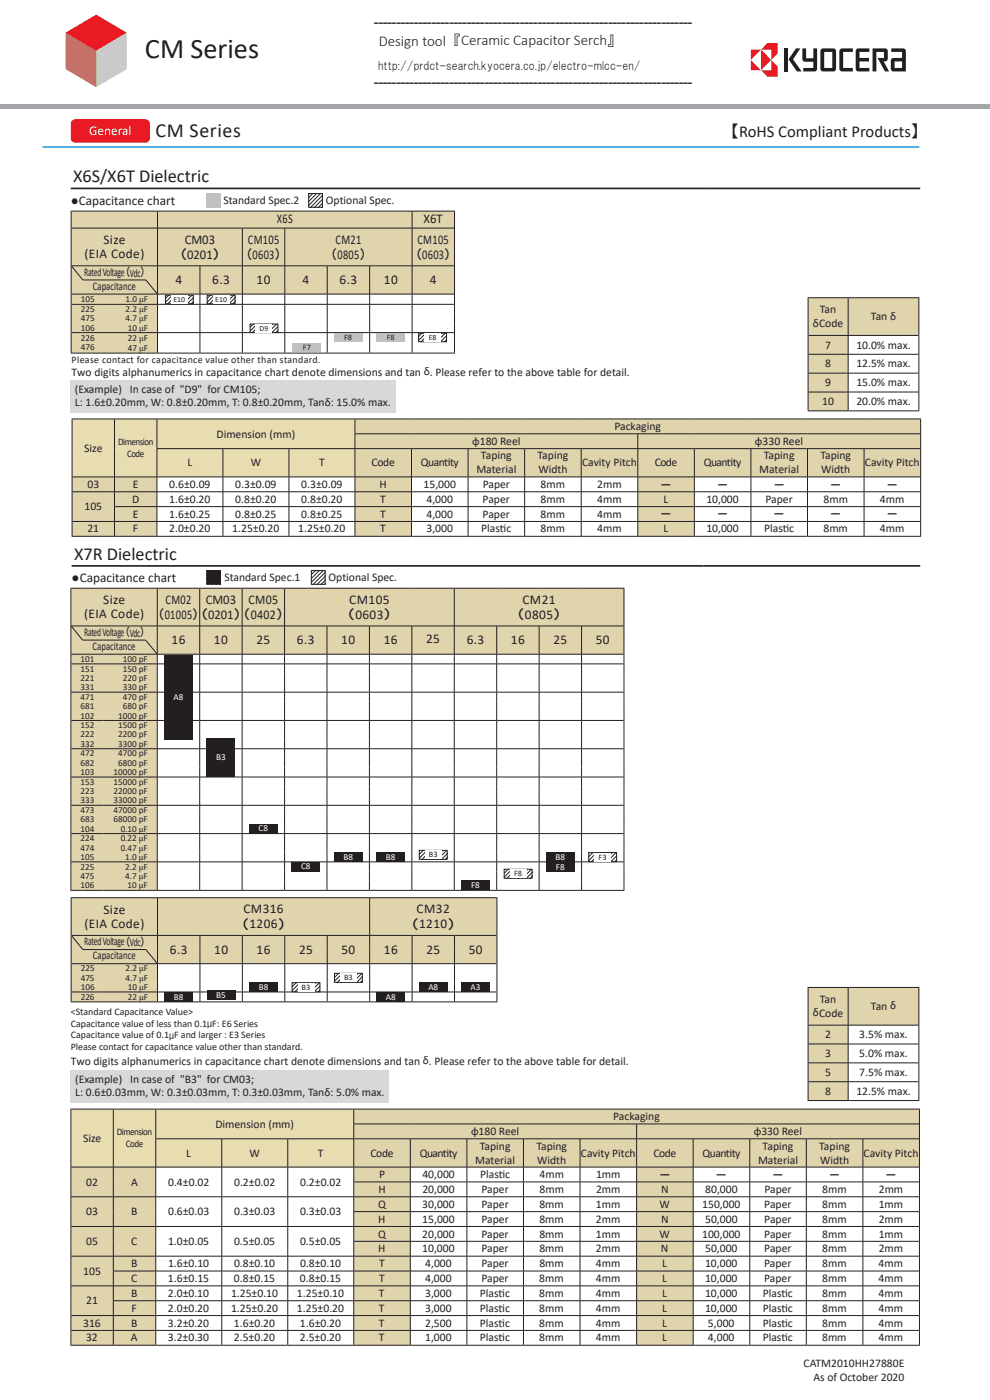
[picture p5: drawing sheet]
<svg xmlns="http://www.w3.org/2000/svg" width="210mm" height="297mm" viewBox="0 0 210 297" stroke-linecap="round" stroke-linejoin="round" font-family="sans-serif">
<path d="M-.1 22h209.3v1h-209.3z" fill="#a4a5a9"/>
<path d="M20.4 3.1l6.5 3.8-6.5 3.9z" fill="#e51713"/>
<g fill="#c8c9ca">
<path d="M20.4 10.8l6.5-3.9v7.8z"/>
<path d="M20.4 10.8l6.5 3.9-6.5 3.8z"/>
</g>
<path d="M13.9 6.9l6.5-3.8v7.7z" fill="#e60022"/>
<g fill="#e71b18">
<path d="M13.9 6.9l6.5 3.9-6.5 3.9z"/>
<path d="M13.9 14.7l6.5-3.9v7.7z"/>
</g>
<g fill="#231f20">
<path d="M166.4 10.3h.8v4.9h-.8z"/>
<path d="M168.8 10.3h1l-1.6 2.3 1.9 2.6h-1.1l-1.7-2.6z"/>
<path d="M185.1 10.3h2.9l.3 .5v1.6a.66 .66 0 0 1-.9 .6l1.2 2.2h-.9l-1.5-2.9h1.3v-1.3h-1.6v4.2h-.8z"/>
<path d="M181.8 10.3h2.6v.7h-2.1v1.3h2v.7h-2v1.4h2.1v.8h-2.3l-.5-.3-.1-4.1z"/>
<path d="M178.3 10.3h2.6v.7h-2v3.4h2v.8h-2.3l-.5-.3-.1-4.1z"/>
<path d="M170.2 10.3h.8v2.1h1.5v-2.1h.8v4.3l-.2 .5-2.7 .1v-.8h2.1v-1.3h-1.7l-.5-.3z"/>
<path d="M189.1 10.3v.7h2.3v1.3h-1.9l-.5 .3v2.3l.5 .3h2.7l-.1-4.6-.5-.3zM189.8 13h1.6v1.4h-1.6z"/>
<path d="M174.3 10.3h2.5l.5 .3v4l-.2 .5-2.5 .1-.5-.3-.1-4.1zM174.8 11v3.4h1.7v-3.4z"/>
</g>
<g fill="#e41d2f">
<path d="M159.3 10.5h2.1l-2.1 2.2z"/>
<path d="M159.3 12.7l2.1 2.2h-2.1z"/>
<path d="M161.4 10.5l2.2 2.2-2.2 2.2z"/>
<path d="M162.8 9.1h2.2v2.2l-1.4 1.4v-2.2h-2.2z"/>
<path d="M163.6 12.7l1.4 1.4v2.2h-2.2l-1.4-1.4h2.2z"/>
</g>
<path d="M209.2 22h.9v1h-.9z" fill="#a4a5a9"/>
<path d="M164.1 287.8h28.7v6.3h-28.7z" fill="#d8d8d8"/>
<g fill="#e0d4ad">
<path d="M15 124.8h18.4v8h-18.4zM33.4 124.8h9v8h-9zM42.4 124.8h9v8h-9zM51.4 124.8h9v8h-9zM60.4 124.8h36v8h-36zM96.4 124.8h36v8h-36zM33.4 132.8h9v6h-9zM42.4 132.8h9v6h-9zM51.4 132.8h9v6h-9zM60.4 132.8h9v6h-9zM69.4 132.8h9v6h-9zM78.4 132.8h9v6h-9zM87.4 132.8h9v6h-9zM96.4 132.8h9v6h-9zM105.4 132.8h9v6h-9zM114.4 132.8h9v6h-9zM123.4 132.8h9v6h-9zM15 138.8h7v2h-7zM22 138.8h11.4v2h-11.4zM15 140.8h7v2h-7zM22 140.8h11.4v2h-11.4zM15 142.8h7v2h-7zM22 142.8h11.4v2h-11.4zM15 144.8h7v2h-7zM22 144.8h11.4v2h-11.4zM15 146.8h7v2h-7zM22 146.8h11.4v2h-11.4zM15 148.8h7v2h-7zM22 148.8h11.4v2h-11.4zM15 150.8h7v2h-7zM22 150.8h11.4v2h-11.4zM15 152.8h7v2h-7zM22 152.8h11.4v2h-11.4zM15 154.8h7v2h-7zM22 154.8h11.4v2h-11.4zM15 156.8h7v2h-7zM22 156.8h11.4v2h-11.4zM15 158.8h7v2h-7zM22 158.8h11.4v2h-11.4zM15 160.8h7v2h-7zM22 160.8h11.4v2h-11.4zM15 162.8h7v2h-7zM22 162.8h11.4v2h-11.4zM15 164.8h7v2h-7zM22 164.8h11.4v2h-11.4zM15 166.8h7v2h-7zM22 166.8h11.4v2h-11.4zM15 168.8h7v2h-7zM22 168.8h11.4v2h-11.4zM15 170.8h7v2h-7zM22 170.8h11.4v2h-11.4zM15 172.8h7v2h-7zM22 172.8h11.4v2h-11.4zM15 174.8h7v2h-7zM22 174.8h11.4v2h-11.4zM15 176.8h7v2h-7zM22 176.8h11.4v2h-11.4zM15 178.8h7v2h-7zM22 178.8h11.4v2h-11.4zM15 180.8h7v2h-7zM22 180.8h11.4v2h-11.4zM15 182.8h7v2h-7zM22 182.8h11.4v2h-11.4zM15 184.8h7v2h-7zM22 184.8h11.4v2h-11.4zM15 186.8h7v2.1h-7zM22 186.8h11.4v2.1h-11.4z"/>
<path d="M15 132.8h2.5v3h-2.5zM17.5 132.8h13.4v3h-13.4zM30.9 132.8h2.5v3h-2.5zM15 135.8h2.5v3h-2.5zM17.5 135.8h13.4v3h-13.4zM30.9 135.8h2.5v3h-2.5z"/>
</g>
<g fill="none" stroke="#231f20" stroke-width=".21">
<path d="M15 124.8h117.5M15 124.9v63.9M15.1 132.8h117.2M15.1 138.8h117.2M15.1 132.8l2.4 3h13.4l2.4 2.9M33.4 124.9v7.8M33.4 132.8v5.9M33.4 138.8v2M42.4 124.9v7.8M42.4 132.8v5.9M42.4 138.8v2M51.4 124.9v7.8"/>
<path d="M51.4 132.8v5.9M51.4 138.8v2M60.4 124.9v7.8M60.4 132.8v5.9M60.4 138.8v2M69.4 132.8v5.9M69.4 138.8v2M78.4 132.8v5.9M78.4 138.8v2M87.4 132.8v5.9M87.4 138.8v2M96.4 124.9v7.8"/>
<path d="M96.4 132.8v5.9M96.4 138.8v2M105.4 132.8v5.9M105.4 138.8v2M114.4 132.8v5.9M114.4 138.8v2M123.4 132.8v5.9M123.4 138.8v2M132.4 124.9v63.9M15.1 140.8h117.2M15.1 146.8h117.2M15.1 152.8h117.2"/>
<path d="M15.1 158.8h117.2M33.4 140.9v5.9M33.4 146.9v5.9M33.4 152.9v5.9M33.4 158.9v5.9M42.4 140.9v5.9M42.4 146.9v5.9M42.4 152.9v5.9M42.4 158.9v5.9M51.4 140.9v5.9M51.4 146.9v5.9M51.4 152.9v5.9"/>
<path d="M51.4 158.9v5.9M60.4 140.9v5.9M60.4 146.9v5.9M60.4 152.9v5.9M60.4 158.9v5.9M69.4 140.9v5.9M69.4 146.9v5.9M69.4 152.9v5.9M69.4 158.9v5.9M78.4 140.9v5.9M78.4 146.9v5.9M78.4 152.9v5.9"/>
<path d="M78.4 158.9v5.9M87.4 140.9v5.9M87.4 146.9v5.9M87.4 152.9v5.9M87.4 158.9v5.9M96.4 140.9v5.9M96.4 146.9v5.9M96.4 152.9v5.9M96.4 158.9v5.9M105.4 140.9v5.9M105.4 146.9v5.9M105.4 152.9v5.9"/>
<path d="M105.4 158.9v5.9M114.4 140.9v5.9M114.4 146.9v5.9M114.4 152.9v5.9M114.4 158.9v5.9M123.4 140.9v5.9M123.4 146.9v5.9M123.4 152.9v5.9M123.4 158.9v5.9M15.1 164.8h117.2M15.1 170.8h117.2M15.1 176.8h117.2"/>
<path d="M33.4 164.9v5.9M33.4 170.9v5.9M33.4 176.9v5.9M42.4 164.9v5.9M42.4 170.9v5.9M42.4 176.9v5.9M51.4 164.9v5.9M51.4 170.9v5.9M51.4 176.9v5.9M60.4 164.9v5.9M60.4 170.9v5.9M60.4 176.9v5.9"/>
<path d="M69.4 164.9v5.9M69.4 170.9v5.9M69.4 176.9v5.9M78.4 164.9v5.9M78.4 170.9v5.9M78.4 176.9v5.9M87.4 164.9v5.9M87.4 170.9v5.9M87.4 176.9v5.9M96.4 164.9v5.9M96.4 170.9v5.9M96.4 176.9v5.9"/>
<path d="M105.4 164.9v5.9M105.4 170.9v5.9M105.4 176.9v5.9M114.4 164.9v5.9M114.4 170.9v5.9M114.4 176.9v5.9M123.4 164.9v5.9M123.4 170.9v5.9M123.4 176.9v5.9M15 188.9h117.5M15.1 182.8h117.2M33.4 182.9v5.9"/>
<path d="M42.4 182.9v5.9M51.4 182.9v5.9M60.4 182.9v5.9M69.4 182.9v5.9M78.4 182.9v5.9M87.4 182.9v5.9M96.4 182.9v5.9M105.4 182.9v5.9M114.4 182.9v5.9M123.4 182.9v5.9"/>
</g>
<g fill="#231f20">
<path d="M34.9 138.9h6v17.9h-6z"/>
<path d="M43.9 156.6h6v8.2h-6z"/>
<path d="M52.9 174.8h6v2h-6z"/>
<path d="M70.9 180.8h6v2h-6z"/>
<path d="M79.9 180.8h6v2h-6z"/>
<path d="M115.9 180.8h6v2h-6z"/>
</g>
<path d="M124.9 180.9h5.9v1.9h-5.9z" fill="#fff"/>
<path d="M124.9 180.9h5.9v1.9h-5.9zM125 180.8l-.2 .1M125.8 180.8l-1 1M126.6 180.8l-1.8 1.8M127.4 180.8l-2 2M128.3 180.8l-2.1 2M129.1 180.8l-2 2M129.9 180.8l-2 2M130.7 180.8l-2 2M130.8 181.5l-1.3 1.3M130.8 182.4l-.4 .4" fill="none" stroke="#231f20" stroke-width=".21"/>
<path d="M126.1 180.9h3.5v1.8h-3.5z" fill="#fff"/>
<g fill="#231f20">
<path d="M61.9 182.8h6v2h-6z"/>
<path d="M115.9 182.9h6v2h-6z"/>
<path d="M97.9 186.8h6v2h-6z"/>
</g>
<g fill="#e0d4ad">
<path d="M15.1 190.4h18.3v8h-18.3zM33.4 190.4h45v8h-45zM78.4 190.4h27v8h-27zM33.4 198.4h9v6h-9zM42.4 198.4h9v6h-9zM51.4 198.4h9v6h-9zM60.4 198.4h9v6h-9zM69.4 198.4h9v6h-9zM78.4 198.4h9v6h-9zM87.4 198.4h9v6h-9zM96.4 198.4h9v6h-9zM15.1 204.4h6.9v2h-6.9zM22 204.4h11.4v2h-11.4zM15.1 206.4h6.9v2h-6.9zM22 206.4h11.4v2h-11.4zM15.1 208.4h6.9v2h-6.9zM22 208.4h11.4v2h-11.4zM15.1 210.4h6.9v2.1h-6.9zM22 210.4h11.4v2.1h-11.4z"/>
<path d="M15.1 198.4h2.5v3h-2.5zM17.6 198.4h13.3v3h-13.3zM30.9 198.4h2.5v3h-2.5zM15.1 201.4h2.5v3h-2.5zM17.6 201.4h13.3v3h-13.3zM30.9 201.4h2.5v3h-2.5z"/>
</g>
<g fill="none" stroke="#231f20" stroke-width=".21">
<path d="M15 190.4h90.5M15.1 190.5v22M15.2 198.4h90.1M15.2 198.5l2.4 2.9h13.3l2.5 3M33.4 190.5v7.9M33.4 198.5v5.9M42.4 198.5v5.9M51.4 198.5v5.9M60.4 198.5v5.9M69.4 198.5v5.9M78.4 190.5v7.9M78.4 198.5v5.9"/>
<path d="M87.4 198.5v5.9M96.4 198.5v5.9M105.4 190.5v22M15 212.5h90.5M15.2 204.4h90.1M15.2 210.4h90.1M33.4 204.5v5.9M33.4 210.5v2M42.4 204.5v5.9M42.4 210.5v2M51.4 204.5v5.9M51.4 210.5v2"/>
<path d="M60.4 204.5v5.9M60.4 210.5v2M69.4 204.5v5.9M69.4 210.5v2M78.4 204.5v5.9M78.4 210.5v2M87.4 204.5v5.9M87.4 210.5v2M96.4 204.5v5.9M96.4 210.5v2"/>
</g>
<path d="M71 206.5h5.9v1.9h-5.9z" fill="#fff"/>
<path d="M71 206.5h5.9v1.9h-5.9zM71 206.4l-.1 .2M71.9 206.4l-1 1M72.7 206.4l-1.8 1.8M73.5 206.4l-2 2M74.3 206.4l-2 2M75.2 206.4l-2.1 2M76 206.4l-2 2M76.8 206.4l-2 2M76.9 207.2l-1.3 1.2M76.9 208l-.5 .4" fill="none" stroke="#231f20" stroke-width=".21"/>
<path d="M72.2 206.5h3.5v1.8h-3.5z" fill="#fff"/>
<path d="M52.9 208.4h6v2h-6z" fill="#231f20"/>
<path d="M62 208.5h5.9v1.9h-5.9z" fill="#fff"/>
<path d="M62 208.5h5.9v1.9h-5.9zM62 208.4l-.1 .2M62.9 208.4l-1 1M63.7 208.4l-1.8 1.8M64.5 208.4l-2 2M65.3 208.4l-2 2M66.2 208.4l-2.1 2M67 208.4l-2 2M67.8 208.4l-2 2M67.9 209.1l-1.3 1.3M67.9 210l-.5 .4" fill="none" stroke="#231f20" stroke-width=".21"/>
<path d="M63.2 208.5h3.5v1.8h-3.5z" fill="#fff"/>
<g fill="#231f20">
<path d="M88.9 208.4h6v2h-6z"/>
<path d="M97.9 208.4h6v2h-6z"/>
<path d="M34.9 210.6h6v2h-6z"/>
<path d="M79.9 210.5h6v2h-6z"/>
</g>
<g fill="#e0d4ad">
<path d="M171.4 209.5h8.5v8h-8.5zM179.9 209.5h15v8h-15z"/>
<path d="M171.4 217.5h8.5v4h-8.5zM171.4 221.5h8.5v4h-8.5zM171.4 225.5h8.5v4h-8.5zM171.4 229.5h8.5v4h-8.5z"/>
</g>
<g fill="none" stroke="#231f20" stroke-width=".21">
<path d="M171.3 209.5h23.7M171.4 209.6v23.8M171.5 217.5h23.3M179.9 209.6v7.8M179.9 217.5v3.9M194.9 209.6v23.8M171.3 233.5h23.7M171.5 221.5h23.3M171.5 225.5h23.3M171.5 229.5h23.3M179.9 221.5v3.9M179.9 225.5v3.9"/>
<path d="M179.9 229.5v3.9"/>
</g>
<path d="M15.2 120.1h180" fill="none" stroke="#231f20" stroke-width=".35"/>
<path d="M9 31.2h186" fill="none" stroke="#48ace0" stroke-width=".4"/>
<path d="M15.3 25.6l.7-.3h14.8a1 1 0 0 1 1 1v3a1 1 0 0 1-1 1h-14.8a1 1 0 0 1-1-1v-3z" fill="#ee1d23"/>
<g fill="#e7ddb1">
<path d="M15 235.3h9v12.3h-9zM24 235.3h9v12.3h-9z"/>
<path d="M33 235.3h42v6.3h-42zM33 241.6h14v6h-14zM47 241.6h14v6h-14zM61 241.6h14v6h-14z"/>
</g>
<path d="M75 235.3h120v3.1h-120zM75 238.4h60v3.2h-60zM135 238.4h60v3.2h-60zM75 241.6h12v6h-12zM87 241.6h12v6h-12zM99 241.6h12v6h-12zM111 241.6h12v6h-12zM123 241.6h12v6h-12zM135 241.6h12v6h-12zM147 241.6h12v6h-12zM159 241.6h12v6h-12zM171 241.6h12v6h-12zM183 241.6h12v6h-12zM15 247.6h9v6.3h-9zM24 247.6h9v6.3h-9zM75 247.6h12v3.1h-12zM135 247.6h12v3.1h-12zM75 250.7h12v3.2h-12zM135 250.7h12v3.2h-12zM15 253.9h9v6.3h-9zM24 253.9h9v6.3h-9zM75 253.9h12v3.1h-12zM135 253.9h12v3.1h-12zM75 257h12v3.2h-12zM135 257h12v3.2h-12zM15 260.2h9v6.3h-9zM24 260.2h9v6.3h-9zM75 260.2h12v3.1h-12zM135 260.2h12v3.1h-12zM75 263.3h12v3.2h-12zM135 263.3h12v3.2h-12zM15 266.5h9v6.3h-9zM24 266.5h9v3.1h-9zM75 266.5h12v3.1h-12zM135 266.5h12v3.1h-12zM24 269.6h9v3.2h-9zM75 269.6h12v3.2h-12zM135 269.6h12v3.2h-12zM15 272.8h9v6.3h-9zM24 272.8h9v3.1h-9zM75 272.8h12v3.1h-12zM135 272.8h12v3.1h-12zM24 275.9h9v3.2h-9zM75 275.9h12v3.2h-12zM135 275.9h12v3.2h-12zM15 279.1h9v3.1h-9zM24 279.1h9v3.1h-9zM75 279.1h12v3.1h-12zM135 279.1h12v3.1h-12zM15 282.2h9v3.2h-9zM24 282.2h9v3.2h-9zM75 282.2h12v3.2h-12zM135 282.2h12v3.2h-12z" fill="#e0d4ad"/>
<path d="M33 247.6h14v6.3h-14zM47 247.6h14v6.3h-14zM61 247.6h14v6.3h-14zM33 253.9h14v6.3h-14zM47 253.9h14v6.3h-14zM61 253.9h14v6.3h-14zM33 260.2h14v6.3h-14zM47 260.2h14v6.3h-14zM61 260.2h14v6.3h-14zM33 266.5h14v3.1h-14zM47 266.5h14v3.1h-14zM61 266.5h14v3.1h-14zM33 269.6h14v3.2h-14zM47 269.6h14v3.2h-14zM61 269.6h14v3.2h-14zM33 272.8h14v3.1h-14zM47 272.8h14v3.1h-14zM61 272.8h14v3.1h-14zM33 275.9h14v3.2h-14zM47 275.9h14v3.2h-14zM61 275.9h14v3.2h-14zM33 279.1h14v3.1h-14zM47 279.1h14v3.1h-14zM61 279.1h14v3.1h-14zM33 282.2h14v3.2h-14zM47 282.2h14v3.2h-14zM61 282.2h14v3.2h-14z" fill="#fff"/>
<g fill="none" stroke="#231f20" stroke-width=".21">
<path d="M14.9 235.3h180.2M15 235.4v49.9M24 235.4v12.1M33 235.4v6.1M75 238.4h120M75 235.4v3M75 238.5v3M135 238.5v3M195 235.4v49.9M15.1 247.6h179.9M15.1 253.9h179.9M24 247.6v6.2"/>
<path d="M24 253.9v6.2M33 241.6h162M33 241.6v5.9M33 247.6v6.2M33 253.9v6.2M47 241.6v5.9M47 247.6v6.2M47 253.9v6.2M61 241.6v5.9M61 247.6v6.2M61 253.9v6.2M75 250.7h120"/>
<path d="M75 257h120M75 241.6v5.9M75 247.6v3.1M75 250.8v3M75 253.9v3.1M75 257.1v3M87 241.6v5.9M87 247.6v3.1M87 250.8v3M87 253.9v3.1M87 257.1v3M99 241.6v5.9"/>
<path d="M99 247.6v3.1M99 250.8v3M99 253.9v3.1M99 257.1v3M111 241.6v5.9M111 247.6v3.1M111 250.8v3M111 253.9v3.1M111 257.1v3M123 241.6v5.9M123 247.6v3.1M123 250.8v3"/>
<path d="M123 253.9v3.1M123 257.1v3M135 241.6v5.9M135 247.6v3.1M135 250.8v3M135 253.9v3.1M135 257.1v3M147 241.6v5.9M147 247.6v3.1M147 250.8v3M147 253.9v3.1M147 257.1v3"/>
<path d="M159 241.6v5.9M159 247.6v3.1M159 250.8v3M159 253.9v3.1M159 257.1v3M171 241.6v5.9M171 247.6v3.1M171 250.8v3M171 253.9v3.1M171 257.1v3M183 241.6v5.9M183 247.6v3.1"/>
<path d="M183 250.8v3M183 253.9v3.1M183 257.1v3M15.1 260.2h179.9M15.1 266.5h179.9M15.1 272.8h179.9M15.1 279.1h179.9M24 269.6h171M24 275.9h171M24 260.2v6.2M24 266.5v3.1M24 269.7v3"/>
<path d="M24 272.8v3.1M24 276v3M24 279.1v3.1M33 260.2v6.2M33 266.5v3.1M33 269.7v3M33 272.8v3.1M33 276v3M33 279.1v3.1M47 260.2v6.2M47 266.5v3.1M47 269.7v3"/>
<path d="M47 272.8v3.1M47 276v3M47 279.1v3.1M61 260.2v6.2M61 266.5v3.1M61 269.7v3M61 272.8v3.1M61 276v3M61 279.1v3.1M75 263.3h120M75 260.2v3.1M75 263.4v3"/>
<path d="M75 266.5v3.1M75 269.7v3M75 272.8v3.1M75 276v3M75 279.1v3.1M87 260.2v3.1M87 263.4v3M87 266.5v3.1M87 269.7v3M87 272.8v3.1M87 276v3M87 279.1v3.1"/>
<path d="M99 260.2v3.1M99 263.4v3M99 266.5v3.1M99 269.7v3M99 272.8v3.1M99 276v3M99 279.1v3.1M111 260.2v3.1M111 263.4v3M111 266.5v3.1M111 269.7v3M111 272.8v3.1"/>
<path d="M111 276v3M111 279.1v3.1M123 260.2v3.1M123 263.4v3M123 266.5v3.1M123 269.7v3M123 272.8v3.1M123 276v3M123 279.1v3.1M135 260.2v3.1M135 263.4v3M135 266.5v3.1"/>
<path d="M135 269.7v3M135 272.8v3.1M135 276v3M135 279.1v3.1M147 260.2v3.1M147 263.4v3M147 266.5v3.1M147 269.7v3M147 272.8v3.1M147 276v3M147 279.1v3.1M159 260.2v3.1"/>
<path d="M159 263.4v3M159 266.5v3.1M159 269.7v3M159 272.8v3.1M159 276v3M159 279.1v3.1M171 260.2v3.1M171 263.4v3M171 266.5v3.1M171 269.7v3M171 272.8v3.1M171 276v3"/>
<path d="M171 279.1v3.1M183 260.2v3.1M183 263.4v3M183 266.5v3.1M183 269.7v3M183 272.8v3.1M183 276v3M183 279.1v3.1M14.9 285.4h180.2M15.1 282.2h179.9M24 282.3v3M33 282.3v3"/>
<path d="M47 282.3v3M61 282.3v3M75 282.3v3M87 282.3v3M99 282.3v3M111 282.3v3M123 282.3v3M135 282.3v3M147 282.3v3M159 282.3v3M171 282.3v3M183 282.3v3"/>
</g>
<path d="M15 227h67.5v7h-67.5z" fill="#d8d8d8"/>
<path d="M66 121h3v3h-3zM66.1 121l-.1 .1M66.9 121l-.9 .9M67.8 121l-1.8 1.8M68.6 121l-2.6 2.6M69 121.4l-2.6 2.6M69 122.2l-1.8 1.8M69 123.1l-.9 .9M69 123.9l-.1 .1" fill="none" stroke="#231f20" stroke-width=".21"/>
<path d="M43.8 121h3v3h-3z" fill="#231f20"/>
<path d="M43.8 121h3v3h-3zM43.9 121l-.1 .1M44.7 121l-.9 .9M45.6 121l-1.8 1.8M46.4 121l-2.6 2.6M46.8 121.4l-2.6 2.6M46.8 122.2l-1.8 1.8M46.8 123.1l-.9 .9M46.8 123.9l-.1 .1" fill="none" stroke="#231f20" stroke-width=".21"/>
<path d="M106.9 184.4h6v1.9h-6z" fill="#fff"/>
<path d="M106.9 184.4h6v1.9h-6zM107 184.4l-.1 .1M107.8 184.4l-.9 .9M108.7 184.4l-1.8 1.7M109.5 184.4l-2 2M110.3 184.4l-2 2M111.1 184.4l-2 2M112 184.4l-2 2M112.8 184.4l-2 2M112.9 185.1l-1.3 1.3M112.9 185.9l-.5 .5" fill="none" stroke="#231f20" stroke-width=".21"/>
<g fill="#fff">
<path d="M108.2 184.5h3.4v1.8h-3.4z"/>
<path d="M88.9 180.4h6v1.9h-6z"/>
</g>
<path d="M88.9 180.4h6v1.9h-6zM89 180.3l-.1 .2M89.8 180.3l-.9 1M90.7 180.3l-1.8 1.8M91.5 180.3l-2 2.1M92.3 180.3l-2 2.1M93.1 180.3l-2 2.1M94 180.3l-2 2.1M94.8 180.3l-2 2.1M94.9 181.1l-1.3 1.3M94.9 181.9l-.5 .5" fill="none" stroke="#231f20" stroke-width=".21"/>
<path d="M90.1 180.5h3.5v1.7h-3.5z" fill="#fff"/>
<path d="M43.9 210.1h6v2h-6z" fill="#231f20"/>
<path d="M15 40h180.2" fill="none" stroke="#231f20" stroke-width=".35"/>
<g fill="#e0d4ad">
<path d="M15.1 44.8h18.3v3.6h-18.3zM33.4 44.8h54v3.6h-54zM87.4 44.8h9v3.6h-9zM15.1 48.4h18.3v8h-18.3zM33.4 48.4h18v8h-18zM51.4 48.4h9v8h-9zM60.4 48.4h27v8h-27zM87.4 48.4h9v8h-9zM33.4 56.4h9v6h-9zM42.4 56.4h9v6h-9zM51.4 56.4h9v6h-9zM60.4 56.4h9v6h-9zM69.4 56.4h9v6h-9zM78.4 56.4h9v6h-9zM87.4 56.4h9v6h-9zM15.1 62.4h6.9v2.2h-6.9zM22 62.4h11.4v2.2h-11.4zM15.1 64.6h6.9v2h-6.9zM22 64.6h11.4v2h-11.4zM15.1 66.6h6.9v2h-6.9zM22 66.6h11.4v2h-11.4zM15.1 68.6h6.9v2h-6.9zM22 68.6h11.4v2h-11.4zM15.1 70.6h6.9v2.1h-6.9zM22 70.6h11.4v2.1h-11.4zM15.1 72.7h6.9v2.2h-6.9zM22 72.7h11.4v2.2h-11.4z"/>
<path d="M15.1 56.4h2.5v3h-2.5zM17.6 56.4h13.3v3h-13.3zM30.9 56.4h2.5v3h-2.5zM15.1 59.4h2.5v3h-2.5zM17.6 59.4h13.3v3h-13.3zM30.9 59.4h2.5v3h-2.5z"/>
</g>
<g fill="none" stroke="#231f20" stroke-width=".21">
<path d="M15 44.8h81.5M15.1 44.9v29.9M15.2 48.4h81.1M15.2 56.4h81.1M15.2 56.4l2.4 3h13.3l2.5 2.9M33.4 44.9v3.4M33.4 48.4v7.9M33.4 56.4v5.9M42.4 56.4v5.9M51.4 48.4v7.9M51.4 56.4v5.9M60.4 48.4v7.9"/>
<path d="M60.4 56.4v5.9M69.4 56.4v5.9M78.4 56.4v5.9M87.4 44.9v3.4M87.4 48.4v7.9M87.4 56.4v5.9M96.4 44.9v29.9M15 74.9h81.5M15.2 62.4h81.1M15.2 64.6h81.1M15.2 70.6h81.1M33.4 62.4v2.1"/>
<path d="M33.4 64.6v5.9M33.4 70.6v4.2M42.4 62.4v2.1M42.4 64.6v5.9M42.4 70.6v4.2M51.4 62.4v2.1M51.4 64.6v5.9M51.4 70.6v4.2M60.4 62.4v2.1M60.4 64.6v5.9M60.4 70.6v4.2M69.4 62.4v2.1"/>
<path d="M69.4 64.6v5.9M69.4 70.6v4.2M78.4 62.4v2.1M78.4 64.6v5.9M78.4 70.6v4.2M87.4 62.4v2.1M87.4 64.6v5.9M87.4 70.6v4.2"/>
</g>
<path d="M62.1 72.9h6v1.8h-6z" fill="#c0c0c0"/>
<path d="M53 68.7h6v1.9h-6z" fill="#fff"/>
<path d="M53 68.7h6v1.9h-6zM53.8 68.7l-.8 .8M54.6 68.7l-1.6 1.6M55.4 68.7l-1.9 1.9M56.2 68.7l-1.9 1.9M57.1 68.7l-1.9 1.9M57.9 68.7l-1.9 1.9M58.7 68.7l-1.9 1.9M59 69.2l-1.4 1.4M59 70.1l-.5 .5" fill="none" stroke="#231f20" stroke-width=".21"/>
<g fill="#fff">
<path d="M54.2 68.8h3.5v1.7h-3.5z"/>
<path d="M88.8 70.7h5.9v1.8h-5.9z"/>
</g>
<path d="M88.8 70.7h5.9v1.8h-5.9zM89.5 70.6l-.7 .8M90.4 70.6l-1.6 1.6M91.2 70.6l-1.9 2M92 70.6l-1.9 2M92.8 70.6l-1.9 2M93.7 70.6l-2 2M94.5 70.6l-1.9 2M94.8 71.2l-1.4 1.4M94.8 72l-.6 .6" fill="none" stroke="#231f20" stroke-width=".21"/>
<path d="M90 70.7h3.5v1.7h-3.5z" fill="#fff"/>
<path d="M14.9 80.7h69v7h-69z" fill="#d8d8d8"/>
<g fill="#e7ddb1">
<path d="M15.3 88.9h9v12.3h-9zM24.3 88.9h9v12.3h-9z"/>
<path d="M33.3 88.9h42v6.3h-42zM33.3 95.2h14v6h-14zM47.3 95.2h14v6h-14zM61.3 95.2h14v6h-14z"/>
</g>
<path d="M75.3 88.9h120v3.1h-120zM75.3 92h60v3.2h-60zM135.3 92h60v3.2h-60zM75.3 95.2h12v6h-12zM87.3 95.2h12v6h-12zM99.3 95.2h12v6h-12zM111.3 95.2h12v6h-12zM123.3 95.2h12v6h-12zM135.3 95.2h12v6h-12zM147.3 95.2h12v6h-12zM159.3 95.2h12v6h-12zM171.3 95.2h12v6h-12zM183.3 95.2h12v6h-12zM15.3 101.2h9v3.1h-9zM24.3 101.2h9v3.1h-9zM75.3 101.2h12v3.1h-12zM135.3 101.2h12v3.1h-12zM15.3 104.3h9v6.3h-9zM24.3 104.3h9v3.2h-9zM75.3 104.3h12v3.2h-12zM135.3 104.3h12v3.2h-12zM24.3 107.5h9v3.1h-9zM75.3 107.5h12v3.1h-12zM135.3 107.5h12v3.1h-12zM15.3 110.6h9v3.2h-9zM24.3 110.6h9v3.2h-9zM75.3 110.6h12v3.2h-12zM135.3 110.6h12v3.2h-12z" fill="#e0d4ad"/>
<path d="M33.3 101.2h14v3.1h-14zM47.3 101.2h14v3.1h-14zM61.3 101.2h14v3.1h-14zM33.3 104.3h14v3.2h-14zM47.3 104.3h14v3.2h-14zM61.3 104.3h14v3.2h-14zM33.3 107.5h14v3.1h-14zM47.3 107.5h14v3.1h-14zM61.3 107.5h14v3.1h-14zM33.3 110.6h14v3.2h-14zM47.3 110.6h14v3.2h-14zM61.3 110.6h14v3.2h-14z" fill="#fff"/>
<g fill="none" stroke="#231f20" stroke-width=".21">
<path d="M65.5 41.1h2.9v2.9h-2.9zM65.6 41l-.2 .1M66.4 41l-1 1M67.2 41l-1.8 1.8M68 41l-2.6 2.6M68.4 41.4l-2.6 2.6M68.4 42.2l-1.7 1.8M68.4 43.1l-.9 .9M68.4 43.9l-.1 .1M15.2 88.9h180.2M15.3 89v24.7M24.3 89v12.1"/>
<path d="M33.2 95.2h162M33.3 89v6.1M33.3 95.2v5.9M47.3 95.2v5.9M61.3 95.2v5.9M75.2 92h120M75.3 89v3M75.3 92.1v3M75.3 95.2v5.9M87.3 95.2v5.9M99.3 95.2v5.9M111.3 95.2v5.9"/>
<path d="M123.3 95.2v5.9M135.3 92.1v3M135.3 95.2v5.9M147.3 95.2v5.9M159.3 95.2v5.9M171.3 95.2v5.9M183.3 95.2v5.9M195.3 89v24.7M15.2 113.8h180.2M15.4 101.2h179.8M15.4 104.3h179.8M15.4 110.6h179.8"/>
<path d="M24.2 107.5h171M24.3 101.2v3.1M24.3 104.4v3M24.3 107.5v3.1M24.3 110.7v3M33.3 101.2v3.1M33.3 104.4v3M33.3 107.5v3.1M33.3 110.7v3M47.3 101.2v3.1M47.3 104.4v3M47.3 107.5v3.1"/>
<path d="M47.3 110.7v3M61.3 101.2v3.1M61.3 104.4v3M61.3 107.5v3.1M61.3 110.7v3M75.3 101.2v3.1M75.3 104.4v3M75.3 107.5v3.1M75.3 110.7v3M87.3 101.2v3.1M87.3 104.4v3M87.3 107.5v3.1"/>
<path d="M87.3 110.7v3M99.3 101.2v3.1M99.3 104.4v3M99.3 107.5v3.1M99.3 110.7v3M111.3 101.2v3.1M111.3 104.4v3M111.3 107.5v3.1M111.3 110.7v3M123.3 101.2v3.1M123.3 104.4v3M123.3 107.5v3.1"/>
<path d="M123.3 110.7v3M135.3 101.2v3.1M135.3 104.4v3M135.3 107.5v3.1M135.3 110.7v3M147.3 101.2v3.1M147.3 104.4v3M147.3 107.5v3.1M147.3 110.7v3M159.3 101.2v3.1M159.3 104.4v3M159.3 107.5v3.1"/>
<path d="M159.3 110.7v3M171.3 101.2v3.1M171.3 104.4v3M171.3 107.5v3.1M171.3 110.7v3M183.3 101.2v3.1M183.3 104.4v3M183.3 107.5v3.1M183.3 110.7v3"/>
</g>
<g fill="#e0d4ad">
<path d="M171.4 63.2h8.5v8h-8.5zM179.9 63.2h15v8h-15z"/>
<path d="M171.4 71.2h8.5v4h-8.5zM171.4 75.2h8.5v4h-8.5zM171.4 79.2h8.5v4h-8.5zM171.4 83.2h8.5v4h-8.5z"/>
</g>
<g fill="none" stroke="#231f20" stroke-width=".21">
<path d="M171.3 63.2h23.7M171.4 63.2v23.9M171.5 71.2h23.3M171.5 75.2h23.3M171.5 79.2h23.3M179.9 63.2v7.9M179.9 71.2v3.9M179.9 75.2v3.9M179.9 79.2v3.9M194.9 63.2v23.9M171.3 87.2h23.7M171.5 83.2h23.3"/>
<path d="M179.9 83.2v3.9"/>
</g>
<g fill="#c0c0c0">
<path d="M43.8 41h3v3h-3z"/>
<path d="M70.9 70.7h6v1.9h-6z"/>
<path d="M79.9 70.7h6v1.9h-6z"/>
</g>
<path d="M35.1 62.6h5.9v1.8h-5.9z" fill="#fff"/>
<path d="M35.1 62.6h5.9v1.8h-5.9zM35.8 62.6l-.8 .7M36.6 62.6l-1.6 1.6M37.5 62.6l-1.9 1.9M38.3 62.6l-1.9 1.9M39.1 62.6l-1.9 1.9M39.9 62.6l-1.9 1.9M40.8 62.6l-1.9 1.9M41.1 63.1l-1.4 1.4M41.1 63.9l-.6 .6" fill="none" stroke="#231f20" stroke-width=".21"/>
<g fill="#fff">
<path d="M36.3 62.7h3.5v1.7h-3.5z"/>
<path d="M43.9 62.6h6v1.8h-6z"/>
</g>
<path d="M43.9 62.6h6v1.8h-6zM44.7 62.6l-.8 .7M45.5 62.6l-1.6 1.6M46.3 62.6l-1.9 1.9M47.1 62.6l-1.9 1.9M48 62.6l-1.9 1.9M48.8 62.6l-1.9 1.9M49.6 62.6l-1.9 1.9M49.9 63.1l-1.4 1.4M49.9 63.9l-.5 .6" fill="none" stroke="#231f20" stroke-width=".21"/>
<path d="M45.1 62.7h3.5v1.7h-3.5z" fill="#fff"/>
<text font-size="6" fill="#231f20" x="30.7" y="12.4">CM Series</text>
<text font-size="4.2" fill="#231f20" x="33" y="29.1">CM Series</text>
<g font-size="3.9" fill="#231f20">
<text x="15.5" y="38.6">X6S/X6T Dielectric</text>
<text x="15.7" y="118.7">X7R Dielectric</text>
</g>
<text font-size="3.5" fill="#231f20" x="155" y="29.1">【RoHS Compliant Products】</text>
<text font-size="3.2" fill="#231f20" x="80.3" y="9.7">Design tool 『Ceramic Capacitor Serch』</text>
<g font-size="2.8" fill="#231f20">
<text x="79.4" y="6">------------------------------------------------------------------------</text>
<text x="79.4" y="18.6">------------------------------------------------------------------------</text>
<text x="15" y="43.5">●Capacitance chart</text>
<text x="58.7" y="47.3">X6S</text>
<text x="89.9" y="47.3">X6T</text>
<text x="21.9" y="51.8">Size</text>
<text x="39.2" y="51.7">CM03</text>
<text x="52.6" y="51.7">CM105</text>
<text x="71.2" y="51.7">CM21</text>
<text x="88.6" y="51.7">CM105</text>
<text x="17.9" y="54.8">(EIA Code)</text>
<text x="38.4" y="55">（0201）</text>
<text x="52.4" y="55">（0603）</text>
<text x="70.4" y="55">（0805）</text>
<text x="88.4" y="55">（0603）</text>
<text x="37.2" y="60.3">4</text>
<text x="45" y="60.3">6.3</text>
<text x="54.4" y="60.3">10</text>
<text x="64.2" y="60.3">4</text>
<text x="72" y="60.3">6.3</text>
<text x="81.4" y="60.3">10</text>
<text x="91.2" y="60.3">4</text>
<text x="15.2" y="123.5">●Capacitance chart</text>
<text x="17.9" y="131.2">(EIA Code)</text>
<text x="21.9" y="128.2">Size</text>
<text x="33.8" y="131.4">（01005）</text>
<text x="35.1" y="128.1">CM02</text>
<text x="42.8" y="131.4">（0201）</text>
<text x="43.6" y="128.1">CM03</text>
<text x="51.8" y="131.4">（0402）</text>
<text x="52.7" y="128.1">CM05</text>
<text x="73.9" y="131.4">（0603）</text>
<text x="74.1" y="128.1">CM105</text>
<text x="109.9" y="131.4">（0805）</text>
<text x="110.8" y="128.1">CM21</text>
<text x="36.4" y="136.7">16</text>
<text x="45.4" y="136.7">10</text>
<text x="54.4" y="136.7">25</text>
<text x="63" y="136.7">6.3</text>
<text x="72.4" y="136.7">10</text>
<text x="81.4" y="136.7">16</text>
<text x="90.4" y="136.5">25</text>
<text x="99" y="136.7">6.3</text>
<text x="108.4" y="136.7">16</text>
<text x="117.4" y="136.7">25</text>
<text x="126.4" y="136.7">50</text>
<text x="17.9" y="196.9">(EIA Code)</text>
<text x="21.9" y="193.9">Size</text>
<text x="51.4" y="197.1">（1206）</text>
<text x="51.6" y="193.8">CM316</text>
<text x="87.4" y="197.1">（1210）</text>
<text x="88.4" y="193.8">CM32</text>
<text x="36" y="202.3">6.3</text>
<text x="45.4" y="202.3">10</text>
<text x="54.4" y="202.3">16</text>
<text x="63.4" y="202.3">25</text>
<text x="72.4" y="202.3">50</text>
<text x="81.4" y="202.3">16</text>
<text x="90.4" y="202.3">25</text>
<text x="99.4" y="202.3">50</text>
</g>
<text font-size="2.8" fill="#fff" x="18.9" y="28.7">General</text>
<g font-size="2.5" fill="#231f20">
<text x="80.2" y="14.8">http://prdct-search.kyocera.co.jp/electro-mlcc-en/</text>
<text x="47.4" y="43.3">Standard Spec.2</text>
<text x="69.1" y="43.3">Optional Spec.</text>
<text x="17.9" y="58.5">Rated Voltage（Vdc）</text>
<text x="19.7" y="61.5">Capacitance</text>
<text x="172.4" y="69.3">δCode</text>
<text x="173.9" y="66.5">Tan</text>
<text x="184.7" y="68">Tan δ</text>
<text x="175" y="73.9">7</text>
<text x="175" y="77.9">8</text>
<text x="181.6" y="73.9">10.0% max.</text>
<text x="181.6" y="77.9">12.5% max.</text>
<text x="15.2" y="79.8">Two digits alphanumerics in capacitance chart denote dimensions and tan δ. Please refer to the above table for detail.</text>
<text x="15.9" y="83.4">(Example) In case of &quot;D9&quot; for CM105;</text>
<text x="175" y="81.9">9</text>
<text x="181.6" y="81.9">15.0% max.</text>
<text x="15.9" y="86.2">L: 1.6±0.20mm, W: 0.8±0.20mm, T: 0.8±0.20mm, Tanδ: 15.0% max.</text>
<text x="174.4" y="85.9">10</text>
<text x="181.6" y="85.9">20.0% max.</text>
<text x="17.9" y="95.8">Size</text>
<text x="45.9" y="92.8">Dimension (mm)</text>
<text x="100.2" y="94.4">φ180 Reel</text>
<text x="130.3" y="91.3">Packaging</text>
<text x="160.1" y="94.4">φ330 Reel</text>
<text x="39.8" y="99">L</text>
<text x="53.2" y="99">W</text>
<text x="67.7" y="99">T</text>
<text x="78.8" y="99">Code</text>
<text x="89.3" y="99">Quant</text>
<text x="94.2" y="99">ity</text>
<text x="101" y="100.4">Material</text>
<text x="102" y="97.5">Taping</text>
<text x="114" y="97.5">Taping</text>
<text x="114.2" y="100.4">Width</text>
<text x="123.5" y="99">Cavity Pitch</text>
<text x="138.9" y="99">Code</text>
<text x="149.3" y="99">Quant</text>
<text x="154.2" y="99">ity</text>
<text x="161" y="100.4">Material</text>
<text x="162" y="97.5">Taping</text>
<text x="174" y="97.5">Taping</text>
<text x="174.2" y="100.4">Width</text>
<text x="183.4" y="99">Cavity Pitch</text>
<text x="18.6" y="103.5">03</text>
<text x="28" y="106.7">D</text>
<text x="28.2" y="103.5">E</text>
<text x="35.9" y="106.7">1.6±0.20</text>
<text x="35.9" y="103.5">0.6±0.09</text>
<text x="49.9" y="106.7">0.8±0.20</text>
<text x="49.9" y="103.5">0.3±0.09</text>
<text x="63.9" y="106.7">0.8±0.20</text>
<text x="63.9" y="103.5">0.3±0.09</text>
<text x="80.5" y="103.5">H</text>
<text x="80.7" y="106.7">T</text>
<text x="89.8" y="103.5">15,000</text>
<text x="90.5" y="106.7">4,000</text>
<text x="102.4" y="106.7">Paper</text>
<text x="102.4" y="103.5">Paper</text>
<text x="114.7" y="106.7">8mm</text>
<text x="114.7" y="103.5">8mm</text>
<text x="126.7" y="106.7">4mm</text>
<text x="126.7" y="103.5">2mm</text>
<text x="140" y="103.6">－</text>
<text x="140.8" y="106.7">L</text>
<text x="149.8" y="106.7">10,000</text>
<text x="152" y="103.6">－</text>
<text x="162.4" y="106.7">Paper</text>
<text x="164" y="103.6">－</text>
<text x="174.7" y="106.7">8mm</text>
<text x="176" y="103.6">－</text>
<text x="186.7" y="106.7">4mm</text>
<text x="188" y="103.6">－</text>
<text x="17.9" y="108.3">105</text>
<text x="18.5" y="113">21</text>
<text x="28.2" y="109.8">E</text>
<text x="28.2" y="113">F</text>
<text x="35.9" y="113">2.0±0.20</text>
<text x="35.9" y="109.8">1.6±0.25</text>
<text x="49.3" y="113">1.25±0.20</text>
<text x="49.9" y="109.8">0.8±0.25</text>
<text x="63.3" y="113">1.25±0.20</text>
<text x="63.9" y="109.8">0.8±0.25</text>
<text x="80.7" y="113">T</text>
<text x="80.7" y="109.8">T</text>
<text x="90.5" y="113">3,000</text>
<text x="90.5" y="109.8">4,000</text>
<text x="102.1" y="113">Plast</text>
<text x="102.4" y="109.8">Paper</text>
<text x="106" y="113">ic</text>
<text x="114.7" y="113">8mm</text>
<text x="114.7" y="109.8">8mm</text>
<text x="126.7" y="113">4mm</text>
<text x="126.7" y="109.8">4mm</text>
<text x="140" y="109.9">－</text>
<text x="140.8" y="113">L</text>
<text x="149.8" y="113">10,000</text>
<text x="152" y="109.9">－</text>
<text x="162.1" y="113">Plast</text>
<text x="164" y="109.9">－</text>
<text x="166" y="113">ic</text>
<text x="174.7" y="113">8mm</text>
<text x="176" y="109.9">－</text>
<text x="186.7" y="113">4mm</text>
<text x="188" y="109.9">－</text>
<text x="47.6" y="123.3">Standard Spec.1</text>
<text x="69.7" y="123.3">Optional Spec.</text>
<text x="17.8" y="134.9">Rated Voltage（Vdc）</text>
<text x="19.6" y="137.9">Capacitance</text>
<text x="17.9" y="200.5">Rated Voltage（Vdc）</text>
<text x="19.7" y="203.5">Capacitance</text>
<text x="172.4" y="215.6">δCode</text>
<text x="173.9" y="212.8">Tan</text>
<text x="184.7" y="214.3">Tan δ</text>
<text x="175" y="220.3">2</text>
<text x="182.3" y="220.3">3.5% max.</text>
<text x="15" y="225.9">Two digits alphanumerics in capacitance chart denote dimensions and tan δ. Please refer to the above table for detail.</text>
<text x="175" y="224.3">3</text>
<text x="182.3" y="224.3">5.0% max.</text>
<text x="16" y="229.7">(Example) In case of &quot;B3&quot; for CM03;</text>
<text x="16" y="232.5">L: 0.6±0.03mm, W: 0.3±0.03mm, T: 0.3±0.03mm, Tanδ: 5.0% max.</text>
<text x="175" y="228.3">5</text>
<text x="175" y="232.2">8</text>
<text x="181.6" y="232.2">12.5% max.</text>
<text x="182.3" y="228.3">7.5% max.</text>
<text x="45.7" y="239.2">Dimension (mm)</text>
<text x="130.1" y="237.7">Packaging</text>
<text x="17.6" y="242.2">Size</text>
<text x="39.5" y="245.4">L</text>
<text x="52.9" y="245.4">W</text>
<text x="67.4" y="245.4">T</text>
<text x="78.6" y="245.4">Code</text>
<text x="89" y="245.4">Quant</text>
<text x="94" y="245.4">ity</text>
<text x="99.9" y="240.8">φ180 Reel</text>
<text x="101.8" y="243.9">Taping</text>
<text x="113.8" y="243.9">Taping</text>
<text x="123.2" y="245.4">Cavity Pitch</text>
<text x="138.6" y="245.4">Code</text>
<text x="149" y="245.4">Quant</text>
<text x="154" y="245.4">ity</text>
<text x="159.9" y="240.8">φ330 Reel</text>
<text x="161.8" y="243.9">Taping</text>
<text x="173.8" y="243.9">Taping</text>
<text x="183.2" y="245.4">Cavity Pitch</text>
<text x="18.3" y="251.5">02</text>
<text x="27.8" y="251.5">A</text>
<text x="35.7" y="251.5">0.4±0.02</text>
<text x="49.7" y="251.5">0.2±0.02</text>
<text x="63.7" y="251.5">0.2±0.02</text>
<text x="80.4" y="249.9">P</text>
<text x="89.6" y="249.9">40,000</text>
<text x="100.8" y="246.9">Material</text>
<text x="101.8" y="249.9">Plast</text>
<text x="105.8" y="249.9">ic</text>
<text x="113.9" y="246.9">Width</text>
<text x="114.4" y="249.9">4mm</text>
<text x="126.4" y="249.9">1mm</text>
<text x="139.8" y="250">－</text>
<text x="151.8" y="250">－</text>
<text x="160.8" y="246.9">Material</text>
<text x="163.8" y="250">－</text>
<text x="173.9" y="246.9">Width</text>
<text x="175.8" y="250">－</text>
<text x="187.8" y="250">－</text>
<text x="18.3" y="257.8">03</text>
<text x="27.9" y="257.8">B</text>
<text x="35.7" y="257.8">0.6±0.03</text>
<text x="49.7" y="257.8">0.3±0.03</text>
<text x="63.7" y="257.8">0.3±0.03</text>
<text x="80.2" y="256.2">Q</text>
<text x="80.3" y="253.1">H</text>
<text x="89.6" y="256.2">30,000</text>
<text x="89.6" y="253.1">20,000</text>
<text x="102.1" y="256.2">Paper</text>
<text x="102.1" y="253.1">Paper</text>
<text x="114.4" y="256.2">8mm</text>
<text x="114.4" y="253.1">8mm</text>
<text x="126.4" y="256.2">1mm</text>
<text x="126.4" y="253.1">2mm</text>
<text x="139.9" y="256.2">W</text>
<text x="140.2" y="253.1">N</text>
<text x="149" y="256.2">150,000</text>
<text x="149.6" y="253.1">80,000</text>
<text x="162.1" y="256.2">Paper</text>
<text x="162.1" y="253.1">Paper</text>
<text x="174.4" y="256.2">8mm</text>
<text x="174.4" y="253.1">8mm</text>
<text x="186.4" y="256.2">1mm</text>
<text x="186.4" y="253.1">2mm</text>
<text x="80.2" y="262.5">Q</text>
<text x="80.3" y="259.4">H</text>
<text x="89.6" y="262.5">20,000</text>
<text x="89.6" y="259.4">15,000</text>
<text x="102.1" y="262.5">Paper</text>
<text x="102.1" y="259.4">Paper</text>
<text x="114.4" y="262.5">8mm</text>
<text x="114.4" y="259.4">8mm</text>
<text x="126.4" y="262.5">1mm</text>
<text x="126.4" y="259.4">2mm</text>
<text x="139.9" y="262.5">W</text>
<text x="140.2" y="259.4">N</text>
<text x="148.9" y="262.5">100,000</text>
<text x="149.6" y="259.4">50,000</text>
<text x="162.1" y="262.5">Paper</text>
<text x="162.1" y="259.4">Paper</text>
<text x="174.4" y="262.5">8mm</text>
<text x="174.4" y="259.4">8mm</text>
<text x="186.4" y="262.5">1mm</text>
<text x="186.4" y="259.4">2mm</text>
<text x="18.3" y="264.1">05</text>
<text x="27.8" y="268.8">B</text>
<text x="27.9" y="264.1">C</text>
<text x="35.6" y="268.8">1.6±0.10</text>
<text x="35.6" y="264.1">1.0±0.05</text>
<text x="49.6" y="268.8">0.8±0.10</text>
<text x="49.6" y="264.1">0.5±0.05</text>
<text x="63.6" y="268.8">0.8±0.10</text>
<text x="63.6" y="264.1">0.5±0.05</text>
<text x="80.2" y="265.7">H</text>
<text x="80.4" y="268.8">T</text>
<text x="89.6" y="265.7">10,000</text>
<text x="90.2" y="268.8">4,000</text>
<text x="102.1" y="268.8">Paper</text>
<text x="102.1" y="265.7">Paper</text>
<text x="114.4" y="268.8">8mm</text>
<text x="114.4" y="265.7">8mm</text>
<text x="126.4" y="268.8">4mm</text>
<text x="126.4" y="265.7">2mm</text>
<text x="140.2" y="265.7">N</text>
<text x="140.5" y="268.8">L</text>
<text x="149.6" y="268.8">10,000</text>
<text x="149.6" y="265.7">50,000</text>
<text x="162.1" y="268.8">Paper</text>
<text x="162.1" y="265.7">Paper</text>
<text x="174.4" y="268.8">8mm</text>
<text x="174.4" y="265.7">8mm</text>
<text x="186.4" y="268.8">4mm</text>
<text x="186.4" y="265.7">2mm</text>
<text x="17.7" y="270.4">105</text>
<text x="27.8" y="275.1">B</text>
<text x="27.8" y="272">C</text>
<text x="35.6" y="275.1">2.0±0.10</text>
<text x="35.6" y="272">1.6±0.15</text>
<text x="49" y="275.1">1.25±0.10</text>
<text x="49.6" y="272">0.8±0.15</text>
<text x="63" y="275.1">1.25±0.10</text>
<text x="63.6" y="272">0.8±0.15</text>
<text x="80.4" y="275.1">T</text>
<text x="80.4" y="272">T</text>
<text x="90.2" y="275.1">3,000</text>
<text x="90.2" y="272">4,000</text>
<text x="101.8" y="275.1">Plast</text>
<text x="102.1" y="272">Paper</text>
<text x="105.8" y="275.1">ic</text>
<text x="114.4" y="275.1">8mm</text>
<text x="114.4" y="272">8mm</text>
<text x="126.4" y="275.1">4mm</text>
<text x="126.4" y="272">4mm</text>
<text x="140.5" y="275.1">L</text>
<text x="140.5" y="272">L</text>
<text x="149.6" y="275.1">10,000</text>
<text x="149.6" y="272">10,000</text>
<text x="161.8" y="275.1">Plast</text>
<text x="162.1" y="272">Paper</text>
<text x="165.8" y="275.1">ic</text>
<text x="174.4" y="275.1">8mm</text>
<text x="174.4" y="272">8mm</text>
<text x="186.4" y="275.1">4mm</text>
<text x="186.4" y="272">4mm</text>
<text x="17.6" y="281.4">316</text>
<text x="18.3" y="276.7">21</text>
<text x="27.8" y="281.4">B</text>
<text x="27.9" y="278.3">F</text>
<text x="35.6" y="281.4">3.2±0.20</text>
<text x="35.6" y="278.3">2.0±0.20</text>
<text x="49" y="278.3">1.25±0.20</text>
<text x="49.6" y="281.4">1.6±0.20</text>
<text x="63" y="278.3">1.25±0.20</text>
<text x="63.6" y="281.4">1.6±0.20</text>
<text x="80.4" y="281.4">T</text>
<text x="80.4" y="278.3">T</text>
<text x="90.2" y="281.4">2,500</text>
<text x="90.2" y="278.3">3,000</text>
<text x="101.8" y="281.4">Plast</text>
<text x="101.8" y="278.3">Plast</text>
<text x="105.8" y="281.4">ic</text>
<text x="105.8" y="278.3">ic</text>
<text x="114.4" y="281.4">8mm</text>
<text x="114.4" y="278.3">8mm</text>
<text x="126.4" y="281.4">4mm</text>
<text x="126.4" y="278.3">4mm</text>
<text x="140.5" y="281.4">L</text>
<text x="140.5" y="278.3">L</text>
<text x="149.6" y="278.3">10,000</text>
<text x="150.2" y="281.4">5,000</text>
<text x="161.8" y="281.4">Plast</text>
<text x="161.8" y="278.3">Plast</text>
<text x="165.8" y="281.4">ic</text>
<text x="165.8" y="278.3">ic</text>
<text x="174.4" y="281.4">8mm</text>
<text x="174.4" y="278.3">8mm</text>
<text x="186.4" y="281.4">4mm</text>
<text x="186.4" y="278.3">4mm</text>
<text x="18.3" y="284.6">32</text>
<text x="27.8" y="284.6">A</text>
<text x="35.6" y="284.6">3.2±0.30</text>
<text x="49.6" y="284.6">2.5±0.20</text>
<text x="63.6" y="284.6">2.5±0.20</text>
<text x="80.4" y="284.6">T</text>
<text x="90.2" y="284.6">1,000</text>
<text x="101.8" y="284.6">Plast</text>
<text x="105.8" y="284.6">ic</text>
<text x="114.4" y="284.6">8mm</text>
<text x="126.4" y="284.6">4mm</text>
<text x="140.5" y="284.6">L</text>
<text x="150.2" y="284.6">4,000</text>
<text x="161.8" y="284.6">Plast</text>
<text x="165.8" y="284.6">ic</text>
<text x="174.4" y="284.6">8mm</text>
<text x="186.4" y="284.6">4mm</text>
<text x="170.4" y="290.1">CATM2010HH27880E</text>
<text x="172.5" y="292.9">As of October 2020</text>
</g>
<g font-size="2.1" fill="#231f20">
<text x="15.2" y="77.1">Please contact for capacitance value other than standard.</text>
<text x="25" y="94.4">Dimension</text>
<text x="26.9" y="97">Code</text>
<text x="15" y="215.4">&lt;Standard Capacitance Value&gt;</text>
<text x="15" y="217.8">Capacitance value of less than 0.1µF: E6 Series</text>
<text x="15" y="220.3">Capacitance value of 0.1µF and larger : E3 Series</text>
<text x="15" y="222.8">Please contact for capacitance value other than standard.</text>
<text x="24.8" y="240.9">Dimension</text>
<text x="26.7" y="243.4">Code</text>
</g>
<g font-size="1.9" fill="#231f20">
<text x="17.1" y="64.1">105</text>
<text x="26.6" y="64.1">1.0 µF</text>
<text x="17.1" y="66.2">225</text>
<text x="17.1" y="68.2">475</text>
<text x="17.1" y="70.2">106</text>
<text x="26.6" y="66.2">2.2 µF</text>
<text x="26.6" y="68.2">4.7 µF</text>
<text x="27.1" y="70.2">10 µF</text>
<text x="17.1" y="72.4">226</text>
<text x="17.1" y="74.3">476</text>
<text x="27.1" y="72.3">22 µF</text>
<text x="27.1" y="74.4">47 µF</text>
<text x="17.1" y="140.4">101</text>
<text x="17.1" y="142.5">151</text>
<text x="26.1" y="140.4">100 pF</text>
<text x="26.1" y="142.5">150 pF</text>
<text x="17.1" y="144.5">221</text>
<text x="17.1" y="146.4">331</text>
<text x="17.1" y="148.5">471</text>
<text x="26.1" y="144.5">220 pF</text>
<text x="26.1" y="146.4">330 pF</text>
<text x="26.1" y="148.5">470 pF</text>
<text x="17.1" y="150.4">681</text>
<text x="17.1" y="152.4">102</text>
<text x="17.1" y="154.5">152</text>
<text x="25.1" y="152.4">1000 pF</text>
<text x="25.1" y="154.5">1500 pF</text>
<text x="26.1" y="150.4">680 pF</text>
<text x="17.1" y="156.4">222</text>
<text x="17.1" y="158.4">332</text>
<text x="17.1" y="160.5">472</text>
<text x="25.1" y="156.4">2200 pF</text>
<text x="25.1" y="158.4">3300 pF</text>
<text x="25.1" y="160.5">4700 pF</text>
<text x="17.1" y="166.5">153</text>
<text x="17.1" y="162.5">682</text>
<text x="17.1" y="164.4">103</text>
<text x="24.1" y="166.5">15000 pF</text>
<text x="24.1" y="164.4">10000 pF</text>
<text x="25.1" y="162.5">6800 pF</text>
<text x="17.1" y="168.5">223</text>
<text x="17.1" y="170.4">333</text>
<text x="17.1" y="172.5">473</text>
<text x="24.1" y="168.5">22000 pF</text>
<text x="24.1" y="170.4">33000 pF</text>
<text x="24.1" y="172.5">47000 pF</text>
<text x="17.1" y="178.5">224</text>
<text x="17.1" y="174.4">683</text>
<text x="17.1" y="176.4">104</text>
<text x="24.1" y="174.4">68000 pF</text>
<text x="25.6" y="178.5">0.22 µF</text>
<text x="25.6" y="176.4">0.10 µF</text>
<text x="17.1" y="180.4">474</text>
<text x="17.1" y="182.4">105</text>
<text x="17.1" y="184.5">225</text>
<text x="25.6" y="180.4">0.47 µF</text>
<text x="26.6" y="182.4">1.0 µF</text>
<text x="26.6" y="184.5">2.2 µF</text>
<text x="17.1" y="186.5">475</text>
<text x="17.1" y="188.4">106</text>
<text x="26.6" y="186.5">4.7 µF</text>
<text x="27.1" y="188.4">10 µF</text>
<text x="17.1" y="208.1">475</text>
<text x="17.1" y="206.1">225</text>
<text x="26.6" y="208.1">4.7 µF</text>
<text x="26.6" y="206.1">2.2 µF</text>
<text x="17.1" y="212.1">226</text>
<text x="17.1" y="210">106</text>
<text x="27.1" y="212.1">22 µF</text>
<text x="27.1" y="210">10 µF</text>
</g>
<g font-size="1.9" fill="#fff">
<text x="36.8" y="148.5">A8</text>
<text x="45.8" y="161.2">B3</text>
<text x="54.9" y="176.4">C8</text>
<text x="63.9" y="184.4">C8</text>
<text x="72.8" y="182.5">B8</text>
<text x="81.8" y="182.4">B8</text>
<text x="117.8" y="182.4">B8</text>
<text x="117.9" y="184.5">F8</text>
<text x="99.9" y="188.4">F8</text>
<text x="90.9" y="210">A8</text>
<text x="99.8" y="210">A3</text>
<text x="36.9" y="212.1">B8</text>
<text x="45.9" y="211.6">B5</text>
<text x="54.9" y="210">B8</text>
<text x="81.9" y="212">A8</text>
</g>
<g font-size="1.8" fill="#231f20">
<text x="64.3" y="74.3">F7</text>
<text x="73" y="72.2">F8</text>
<text x="82.1" y="72.2">F8</text>
<text x="91" y="181.9">B3</text>
<text x="109" y="185.9">F8</text>
<text x="127" y="182.4">F3</text>
<text x="64" y="210">B3</text>
<text x="73" y="208">B3</text>
</g>
<g font-size="1.7" fill="#231f20">
<text x="36.8" y="64">E10</text>
<text x="45.7" y="64">E10</text>
<text x="55.1" y="70.1">D9</text>
<text x="90.9" y="72.1">E8</text>
</g>
</svg>
